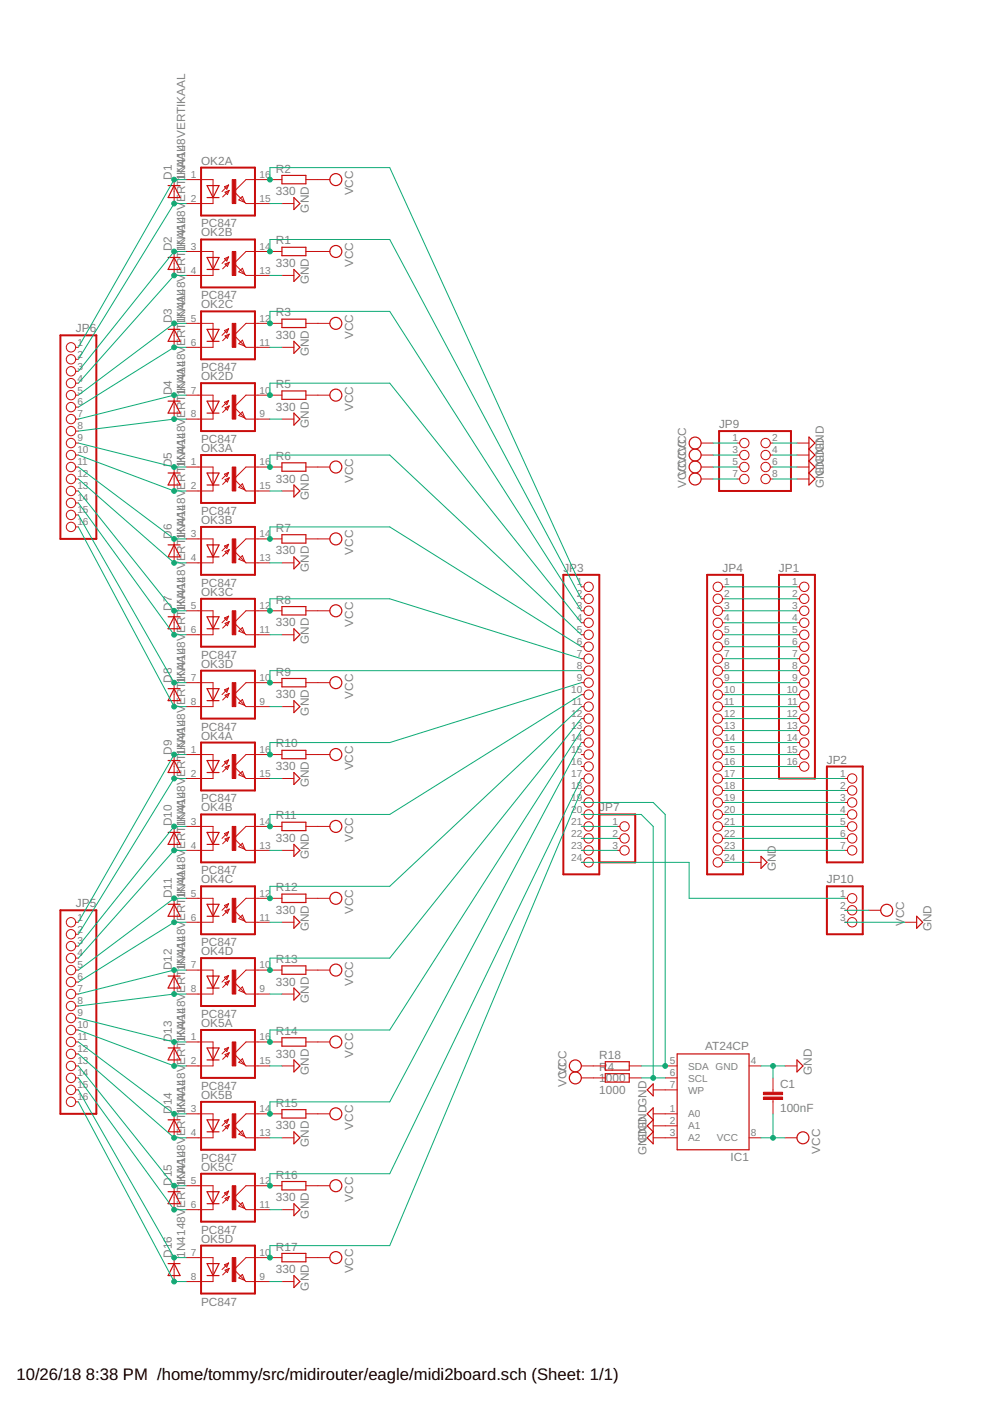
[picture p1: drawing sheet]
<svg xmlns="http://www.w3.org/2000/svg" width="210mm" height="297mm" viewBox="0 0 210 297" stroke-linecap="round" stroke-linejoin="round" font-family="sans-serif">
<g fill="none" stroke="#c90d0c" stroke-width=".21">
<path d="M36.9 38.1v5.1M39.5 38.1h5.7v1.2M47.6 39.6l.9-.4-.4 .9zM48.5 39.2l-1.4 1.4M59.8 38.1h-7.6l-2.6 2.5 2.6 2.6h5M64.9 38.1h5M36.9 53.3v5.1M39.5 53.3h5.7v1.3M45.2 41.9v1.3h-5.7M45.2 57.1v1.3h-5.7M47.6 54.8l.9-.3-.4 .9zM47.7 40.7l.9-.3-.4 .9z"/>
<path d="M47.7 56l.9-.4-.4 .9zM48.5 54.5l-1.4 1.4M48.6 40.4l-1.4 1.4M48.6 55.6l-1.4 1.4M51.4 41.6l.5 1.3-1.3-.5zM51.4 56.9l.5 1.2-1.3-.5zM59.8 43.2h2.5M59.8 53.3h-7.6l-2.6 2.6 2.6 2.5h5M59.8 58.4h2.5M64.9 53.3h5M16 73.6h.6M16 76.2h.6"/>
<path d="M16 78.7h.6M36.9 68.6v5M39.5 68.6h5.7v1.2M45.2 72.4v1.2h-5.7M47.6 70.1l.9-.4-.4 .9zM47.7 71.2l.9-.4-.4 .9zM48.5 69.7l-1.4 1.4M48.6 70.8l-1.4 1.4M51.4 72.1l.5 1.3-1.3-.5zM59.8 68.6h-7.6l-2.6 2.5 2.6 2.5h5M59.8 73.6h2.5M64.9 68.6h5"/>
<path d="M16 83.8h.6M16 88.9h.6M16 99h.6M16 81.2h.6M16 86.3h.6M16 91.4h.6M16 93.9h.6M16 96.5h.6M36.9 83.8v5.1M36.9 99v5.1M39.5 83.8h5.7v1.2M39.5 99h5.7v1.3"/>
<path d="M45.2 87.6v1.3h-5.7M47.6 85.3l.9-.4-.4 .9zM47.7 86.4l.9-.3-.4 .9zM48.5 84.9l-1.4 1.4M48.6 86.1l-1.4 1.4M51.4 87.3l.5 1.3-1.3-.5zM59.8 83.8h-7.6l-2.6 2.5 2.6 2.6h5M59.8 88.9h2.5M59.8 99h-7.6l-2.6 2.6 2.6 2.5h5M64.9 83.8h5M64.9 99h5M148.7 99h2.5"/>
<path d="M148.7 93.9h2.5M148.7 96.5h2.5M156.3 99h.5M156.3 93.9h.5M156.3 96.5h.5M163.3 99h.6M163.3 93.9h.6M163.3 96.5h.6M169 99h2.5M169 93.9h2.5M169 96.5h2.5M16 104.1h.6"/>
<path d="M16 101.6h.6M16 106.6h.6M16 109.2h.6M16 111.7h.6M36.9 114.3v5M39.5 114.3h5.7v1.2M45.2 102.8v1.3h-5.7M45.2 118.1v1.2h-5.7M47.6 100.5l.9-.3-.4 .8zM47.6 115.8l.9-.4-.4 .9zM47.7 101.7l.9-.4-.4 .9zM47.7 116.9l.9-.4-.4 .9z"/>
<path d="M48.5 100.2l-1.4 1.4M48.5 115.4l-1.4 1.4M48.6 101.3l-1.4 1.4M48.6 116.5l-1.4 1.4M51.4 102.6l.5 1.2-1.3-.5zM51.4 117.8l.5 1.3-1.3-.5zM59.8 104.1h2.5M59.8 114.3h-7.6l-2.6 2.5 2.6 2.5h5M59.8 119.3h2.5M64.9 114.3h5M148.7 101.6h2.5M156.3 101.6h.5"/>
<path d="M163.3 101.6h.6M169 101.6h2.5M36.9 129.5v5.1M39.5 129.5h5.7v1.3M45.2 133.3v1.3h-5.7M47.6 131l.9-.4-.4 .9zM47.7 132.2l.9-.4-.4 .9zM48.5 130.6l-1.4 1.4M48.6 131.8l-1.4 1.4M51.4 133.1l.5 1.2-1.3-.5zM59.8 129.5h-7.6l-2.6 2.5 2.6 2.6h5M59.8 134.6h2.5"/>
<path d="M64.9 129.5h5M123.3 129.5h.5M123.3 134.6h.5M123.3 124.4h.5M123.3 127h.5M123.3 132h.5M123.3 137.1h.5M123.3 139.7h.5M153.2 129.5h.5M153.2 134.6h.5M153.2 124.4h.5M153.2 127h.5"/>
<path d="M153.2 132h.5M153.2 137.1h.5M153.2 139.7h.5M169 129.5h.5M169 134.6h.5M169 124.4h.5M169 127h.5M169 132h.5M169 137.1h.5M169 139.7h.5M36.9 144.7v5.1M36.9 160v5.1"/>
<path d="M39.5 144.7h5.7v1.3M39.5 160h5.7v1.2M45.2 148.5v1.3h-5.7M47.6 146.3l.9-.4-.4 .9zM47.7 147.4l.9-.4-.4 .9zM48.5 145.9l-1.4 1.4M48.6 147l-1.4 1.4M51.4 148.3l.5 1.3-1.3-.5zM59.8 144.7h-7.6l-2.6 2.6 2.6 2.5h5M59.8 149.8h2.5M59.8 160h-7.6l-2.6 2.5 2.6 2.6h5M64.9 144.7h5"/>
<path d="M64.9 160h5M123.3 144.7h.5M123.3 149.8h.5M123.3 160h.5M123.3 142.2h.5M123.3 147.3h.5M123.3 152.4h.5M123.3 154.9h.5M123.3 157.4h.5M153.2 144.7h.5M153.2 149.8h.5M153.2 160h.5"/>
<path d="M153.2 142.2h.5M153.2 147.3h.5M153.2 152.4h.5M153.2 154.9h.5M153.2 157.4h.5M169 144.7h.5M169 149.8h.5M169 160h.5M169 142.2h.5M169 147.3h.5M169 152.4h.5M169 154.9h.5"/>
<path d="M169 157.4h.5M36.9 175.2v5.1M39.5 175.2h5.7v1.3M45.2 163.8v1.3h-5.7M45.2 179v1.3h-5.7M47.6 161.5l.9-.4-.4 .9zM47.6 176.7l.9-.3-.4 .8zM47.7 162.6l.9-.3-.4 .9zM47.7 177.9l.9-.4-.4 .9zM48.5 161.1l-1.4 1.4M48.5 176.4l-1.4 1.4M48.6 162.3l-1.4 1.4"/>
<path d="M48.6 177.5l-1.4 1.4M51.4 163.5l.5 1.3-1.3-.5zM51.4 178.8l.5 1.2-1.3-.5zM59.8 165.1h2.5M59.8 175.2h-7.6l-2.6 2.6 2.6 2.5h5M64.9 175.2h5M123.3 165.1h.5M123.3 175.2h.5M123.3 162.5h.5M123.3 167.6h.5M123.3 170.1h.5M123.3 172.7h.5"/>
<path d="M123.3 177.8h.5M130.9 175.2h.5M130.9 177.8h.5M153.2 165.1h.5M153.2 175.2h.5M153.2 162.5h.5M153.2 167.6h.5M153.2 170.1h.5M153.2 172.7h.5M153.2 177.8h.5M169 162.5h.5M179.1 165.1h.6"/>
<path d="M179.1 175.2h.6M179.1 167.6h.6M179.1 170.1h.6M179.1 172.7h.6M179.1 177.8h.6M16 195.5h.6M16 198.1h.6M36.9 190.5v5M39.5 190.5h5.7v1.2M45.2 194.3v1.2h-5.7M47.6 192l.9-.4-.4 .9zM47.7 193.1l.9-.4-.4 .9z"/>
<path d="M48.5 191.6l-1.4 1.4M48.6 192.7l-1.4 1.4M51.4 194l.5 1.3-1.3-.5zM59.8 180.3h2.5M59.8 190.5h-7.6l-2.6 2.5 2.6 2.5h5M59.8 195.5h2.5M64.9 190.5h5M123.3 180.3h.5M123.3 182.8h.5M130.9 180.3h.5M153.2 180.3h.5M153.2 182.8h.5"/>
<path d="M158.8 182.8h2.6M179.1 180.3h.6M179.1 190.5h.6M179.1 195.5h.6M179.1 193h.6M184.2 193h2.5M191.8 195.5h2.6M16 205.7h.6M16 210.8h.6M16 200.6h.6M16 203.1h.6M16 208.2h.6"/>
<path d="M16 213.3h.6M16 215.8h.6M16 218.4h.6M36.9 205.7v5.1M39.5 205.7h5.7v1.2M45.2 209.5v1.3h-5.7M47.6 207.2l.9-.4-.4 .9zM47.7 208.3l.9-.3-.4 .9zM48.5 206.8l-1.4 1.4M48.6 208l-1.4 1.4M50.6 210l.8-.8 .5 1.3zM59.8 205.7h-7.6l-2.6 2.5 2.6 2.6h5"/>
<path d="M59.8 210.8h2.5M64.9 205.7h5M16 220.9h.6M16 226h.6M16 223.5h.6M16 228.5h.6M16 231.1h.6M16 233.6h.6M36.9 220.9v5.1M36.9 236.2v5M39.5 220.9h5.7v1.3M39.5 236.2h5.7v1.2"/>
<path d="M45.2 224.7v1.3h-5.7M45.2 240v1.2h-5.7M47.6 222.4l.9-.3-.4 .8zM47.6 237.7l.9-.4-.4 .9zM47.7 223.6l.9-.4-.4 .9zM47.7 238.8l.9-.4-.4 .9zM48.5 222.1l-1.4 1.4M48.5 237.3l-1.4 1.4M48.6 223.2l-1.4 1.4M48.6 238.4l-1.4 1.4M50.6 225.2l.8-.7 .5 1.2zM59.8 220.9h-7.6l-2.6 2.6 2.6 2.5h5"/>
<path d="M59.8 226h2.5M59.8 236.2h-7.6l-2.6 2.5 2.6 2.5h5M64.9 220.9h5M64.9 236.2h5M123.3 226h5M123.3 228.5h5M133.4 226h2.6M133.4 228.5h2.6M138.5 236.2h5.1M138.5 231.1h5.1M138.5 238.7h5.1M141 226h2.6"/>
<path d="M141 228.5h2.6M158.8 226h2.6M163.9 228.5v3.1M163.9 233.1v3.1M166.4 226h2.6M36.9 251.4v5.1M39.5 251.4h5.7v1.3M45.2 255.2v1.3h-5.7M47.6 252.9l.9-.4-.4 .9zM47.7 254.1l.9-.4-.4 .9zM48.5 252.5l-1.4 1.4M48.6 253.7l-1.4 1.4"/>
<path d="M50.6 240.5l.8-.8 .5 1.3zM50.6 255.7l.8-.7 .5 1.2zM59.8 241.2h2.5M59.8 251.4h-7.6l-2.6 2.5 2.6 2.6h5M59.8 256.5h2.5M64.9 251.4h5M138.5 241.2h5.1M158.8 241.2h2.6M166.4 241.2h2.6M36.9 266.6v5.1M39.5 266.6h5.7v1.3M45.2 270.4v1.3h-5.7"/>
<path d="M47.6 268.2l.9-.4-.4 .9zM47.7 269.3l.9-.4-.4 .9zM48.5 267.8l-1.4 1.4M48.6 268.9l-1.4 1.4M50.6 271l.8-.8 .5 1.3zM59.8 266.6h-7.6l-2.6 2.6 2.6 2.5h5M59.8 271.7h2.5M64.9 266.6h5"/>
<circle cx="15" cy="76.2" r=".99"/>
<circle cx="15" cy="78.7" r=".99"/>
<circle cx="15" cy="73.6" r=".99"/>
<circle cx="15" cy="91.4" r=".99"/>
<circle cx="15" cy="96.5" r=".99"/>
<circle cx="15" cy="88.9" r=".99"/>
<circle cx="15" cy="93.9" r=".99"/>
<circle cx="15" cy="99" r=".99"/>
<circle cx="15" cy="86.3" r=".99"/>
<circle cx="15" cy="81.2" r=".99"/>
<circle cx="15" cy="83.8" r=".99"/>
<circle cx="157.8" cy="96.5" r=".99"/>
<circle cx="157.8" cy="93.9" r=".99"/>
<circle cx="157.8" cy="99" r=".99"/>
<circle cx="162.3" cy="96.5" r=".99"/>
<circle cx="162.3" cy="93.9" r=".99"/>
<circle cx="162.3" cy="99" r=".99"/>
<circle cx="15" cy="106.6" r=".99"/>
<circle cx="15" cy="104.1" r=".99"/>
<circle cx="15" cy="109.2" r=".99"/>
<circle cx="15" cy="111.7" r=".99"/>
<circle cx="15" cy="101.6" r=".99"/>
<circle cx="157.8" cy="101.6" r=".99"/>
<circle cx="162.3" cy="101.6" r=".99"/>
<circle cx="124.8" cy="139.7" r=".99"/>
<circle cx="124.8" cy="124.4" r=".99"/>
<circle cx="124.8" cy="137.1" r=".99"/>
<circle cx="124.8" cy="127" r=".99"/>
<circle cx="124.8" cy="129.5" r=".99"/>
<circle cx="124.8" cy="134.6" r=".99"/>
<circle cx="124.8" cy="132" r=".99"/>
<circle cx="152.2" cy="137.1" r=".99"/>
<circle cx="152.2" cy="129.5" r=".99"/>
<circle cx="152.2" cy="139.7" r=".99"/>
<circle cx="152.2" cy="124.4" r=".99"/>
<circle cx="152.2" cy="134.6" r=".99"/>
<circle cx="152.2" cy="127" r=".99"/>
<circle cx="152.2" cy="132" r=".99"/>
<circle cx="170.5" cy="127" r=".99"/>
<circle cx="170.5" cy="137.1" r=".99"/>
<circle cx="170.5" cy="139.7" r=".99"/>
<circle cx="170.5" cy="129.5" r=".99"/>
<circle cx="170.5" cy="132" r=".99"/>
<circle cx="170.5" cy="134.6" r=".99"/>
<circle cx="170.5" cy="124.4" r=".99"/>
<circle cx="124.8" cy="149.8" r=".99"/>
<circle cx="124.8" cy="147.3" r=".99"/>
<circle cx="124.8" cy="152.4" r=".99"/>
<circle cx="124.8" cy="154.9" r=".99"/>
<circle cx="124.8" cy="157.4" r=".99"/>
<circle cx="124.8" cy="160" r=".99"/>
<circle cx="124.8" cy="142.2" r=".99"/>
<circle cx="124.8" cy="144.7" r=".99"/>
<circle cx="152.2" cy="160" r=".99"/>
<circle cx="152.2" cy="142.2" r=".99"/>
<circle cx="152.2" cy="144.7" r=".99"/>
<circle cx="152.2" cy="147.3" r=".99"/>
<circle cx="152.2" cy="154.9" r=".99"/>
<circle cx="152.2" cy="149.8" r=".99"/>
<circle cx="152.2" cy="152.4" r=".99"/>
<circle cx="152.2" cy="157.4" r=".99"/>
<circle cx="170.5" cy="144.7" r=".99"/>
<circle cx="170.5" cy="157.4" r=".99"/>
<circle cx="170.5" cy="149.8" r=".99"/>
<circle cx="170.5" cy="142.2" r=".99"/>
<circle cx="170.5" cy="152.4" r=".99"/>
<circle cx="170.5" cy="147.3" r=".99"/>
<circle cx="170.5" cy="160" r=".99"/>
<circle cx="170.5" cy="154.9" r=".99"/>
<circle cx="124.8" cy="165.1" r=".99"/>
<circle cx="124.8" cy="172.7" r=".99"/>
<circle cx="124.8" cy="162.5" r=".99"/>
<circle cx="124.8" cy="167.6" r=".99"/>
<circle cx="124.8" cy="170.1" r=".99"/>
<circle cx="124.8" cy="175.2" r=".99"/>
<circle cx="124.8" cy="177.8" r=".99"/>
<circle cx="132.4" cy="175.2" r=".99"/>
<circle cx="132.4" cy="177.8" r=".99"/>
<circle cx="152.2" cy="172.7" r=".99"/>
<circle cx="152.2" cy="162.5" r=".99"/>
<circle cx="152.2" cy="170.1" r=".99"/>
<circle cx="152.2" cy="165.1" r=".99"/>
<circle cx="152.2" cy="167.6" r=".99"/>
<circle cx="152.2" cy="177.8" r=".99"/>
<circle cx="152.2" cy="175.2" r=".99"/>
<circle cx="170.5" cy="162.5" r=".99"/>
<circle cx="180.7" cy="170.1" r=".99"/>
<circle cx="180.7" cy="167.6" r=".99"/>
<circle cx="180.7" cy="172.7" r=".99"/>
<circle cx="180.7" cy="165.1" r=".99"/>
<circle cx="180.7" cy="175.2" r=".99"/>
<circle cx="180.7" cy="177.8" r=".99"/>
<circle cx="15" cy="195.5" r=".99"/>
<circle cx="15" cy="198.1" r=".99"/>
<circle cx="124.8" cy="182.8" r=".99"/>
<circle cx="124.8" cy="180.3" r=".99"/>
<circle cx="132.4" cy="180.3" r=".99"/>
<circle cx="152.2" cy="180.3" r=".99"/>
<circle cx="152.2" cy="182.8" r=".99"/>
<circle cx="180.7" cy="180.3" r=".99"/>
<circle cx="180.7" cy="190.5" r=".99"/>
<circle cx="180.7" cy="193" r=".99"/>
<circle cx="180.7" cy="195.5" r=".99"/>
<circle cx="15" cy="218.4" r=".99"/>
<circle cx="15" cy="203.1" r=".99"/>
<circle cx="15" cy="205.7" r=".99"/>
<circle cx="15" cy="215.8" r=".99"/>
<circle cx="15" cy="200.6" r=".99"/>
<circle cx="15" cy="208.2" r=".99"/>
<circle cx="15" cy="210.8" r=".99"/>
<circle cx="15" cy="213.3" r=".99"/>
<circle cx="15" cy="220.9" r=".99"/>
<circle cx="15" cy="228.5" r=".99"/>
<circle cx="15" cy="233.6" r=".99"/>
<circle cx="15" cy="223.5" r=".99"/>
<circle cx="15" cy="226" r=".99"/>
<circle cx="15" cy="231.1" r=".99"/>
</g>
<g fill="none" stroke="#c90d0c" stroke-width=".25">
<path d="M35.6 39.3h2.6M36.9 39.3l1.3 2.6h-2.6zM43.9 39.3h2.5l-1.2 2.6zM45.2 39.3v2.6M59.8 37.2h5.1v1.8h-5.1zM35.6 54.6h2.6M36.9 54.6l1.3 2.5h-2.6zM43.9 41.9h2.5M43.9 54.6h2.5l-1.2 2.5zM43.9 57.1h2.5M45.2 54.6v2.5M59.8 52.4h5.1v1.8h-5.1z"/>
<path d="M62.3 41.9l1.3 1.3-1.3 1.2zM62.3 57.1l1.3 1.3-1.3 1.3zM35.6 69.8h2.6M36.9 69.8l1.3 2.6h-2.6zM43.9 69.8h2.5l-1.2 2.6zM43.9 72.4h2.5M45.2 69.8v2.6M59.8 67.7h5.1v1.7h-5.1zM62.3 72.4l1.3 1.2-1.3 1.3zM35.6 85h2.6M36.9 85l1.3 2.6h-2.6zM43.9 85h2.5l-1.2 2.6z"/>
<path d="M43.9 87.6h2.5M45.2 85v2.6M59.8 82.9h5.1v1.8h-5.1zM59.8 98.1h5.1v1.8h-5.1zM62.3 87.6l1.3 1.3-1.3 1.2zM171.5 92.7l1.3 1.2-1.3 1.3 1.3 1.3-1.3 1.2 1.3 1.3-1.3 1.3 1.3 1.3-1.3 1.2zM35.6 100.3h2.6M35.6 115.5h2.6M36.9 100.3l1.3 2.5h-2.6zM36.9 115.5l1.3 2.6h-2.6zM43.9 100.3h2.5l-1.2 2.5zM43.9 102.8h2.5"/>
<path d="M43.9 115.5h2.5l-1.2 2.6zM43.9 118.1h2.5M45.2 100.3v2.5M45.2 115.5v2.6M59.8 113.4h5.1v1.7h-5.1zM62.3 102.8l1.3 1.3-1.3 1.3zM62.3 118.1l1.3 1.2-1.3 1.3zM35.6 130.8h2.6M36.9 130.8l1.3 2.5h-2.6zM43.9 130.8h2.5l-1.2 2.5zM43.9 133.3h2.5M45.2 130.8v2.5"/>
<path d="M59.8 128.6h5.1v1.8h-5.1zM62.3 133.3l1.3 1.3-1.3 1.2zM35.6 146h2.6M36.9 146l1.3 2.5h-2.6zM43.9 146h2.5l-1.2 2.5zM43.9 148.5h2.5M45.2 146v2.5M59.8 143.8h5.1v1.8h-5.1zM59.8 159.1h5.1v1.8h-5.1zM62.3 148.5l1.3 1.3-1.3 1.3zM35.6 161.2h2.6M35.6 176.5h2.6"/>
<path d="M36.9 161.2l1.3 2.6h-2.6zM36.9 176.5l1.3 2.5h-2.6zM43.9 161.2h2.5l-1.2 2.6zM43.9 163.8h2.5M43.9 176.5h2.5l-1.2 2.5zM43.9 179h2.5M45.2 161.2v2.6M45.2 176.5v2.5M59.8 174.3h5.1v1.8h-5.1zM62.3 163.8l1.3 1.3-1.3 1.2zM62.3 179l1.3 1.3-1.3 1.3zM35.6 191.7h2.6"/>
<path d="M36.9 191.7l1.3 2.6h-2.6zM43.9 191.7h2.5l-1.2 2.6zM43.9 194.3h2.5M45.2 191.7v2.6M59.8 189.6h5.1v1.7h-5.1zM62.3 194.3l1.3 1.2-1.3 1.3zM161.4 181.6l1.2 1.2-1.2 1.3zM194.4 194.3l1.2 1.2-1.2 1.3zM35.6 206.9h2.6M36.9 206.9l1.3 2.6h-2.6zM43.9 206.9h2.5l-1.2 2.6zM43.9 209.5h2.5"/>
<path d="M45.2 206.9v2.6M59.8 204.8h5.1v1.8h-5.1zM62.3 209.5l1.3 1.3-1.3 1.2zM35.6 222.2h2.6M35.6 237.4h2.6M36.9 222.2l1.3 2.5h-2.6zM36.9 237.4l1.3 2.6h-2.6zM43.9 222.2h2.5l-1.2 2.5zM43.9 224.7h2.5M43.9 237.4h2.5l-1.2 2.6zM43.9 240h2.5M45.2 222.2v2.5"/>
<path d="M45.2 237.4v2.6M59.8 220h5.1v1.8h-5.1zM59.8 235.3h5.1v1.7h-5.1zM62.3 224.7l1.3 1.3-1.3 1.3zM62.3 240l1.3 1.2-1.3 1.3zM128.3 227.6h5.1v1.8h-5.1zM128.3 225.1h5.1v1.8h-5.1zM138.5 229.8v2.5l-1.3-1.2zM138.5 234.9v7.6l-1.3-1.3 1.3-1.2-1.3-1.3 1.3-1.3-1.3-1.2zM143.6 223.5h15.2v20.3h-15.2zM169 224.7l1.2 1.3-1.2 1.3zM35.6 252.7h2.6"/>
<path d="M36.9 252.7l1.3 2.5h-2.6zM43.9 252.7h2.5l-1.2 2.5zM43.9 255.2h2.5M45.2 252.7v2.5M59.8 250.5h5.1v1.8h-5.1zM62.3 255.2l1.3 1.3-1.3 1.2zM35.6 267.9h2.6M36.9 267.9l1.3 2.5h-2.6zM43.9 267.9h2.5l-1.2 2.5zM43.9 270.4h2.5M45.2 267.9v2.5M59.8 265.7h5.1v1.8h-5.1z"/>
<path d="M62.3 270.4l1.3 1.3-1.3 1.3z"/>
<circle cx="71.2" cy="38.1" r="1.27"/>
<circle cx="71.2" cy="53.3" r="1.27"/>
<circle cx="71.2" cy="68.6" r="1.27"/>
<circle cx="71.2" cy="99" r="1.27"/>
<circle cx="71.2" cy="83.8" r="1.27"/>
<circle cx="147.4" cy="99" r="1.27"/>
<circle cx="147.4" cy="93.9" r="1.27"/>
<circle cx="147.4" cy="96.5" r="1.27"/>
<circle cx="71.2" cy="114.3" r="1.27"/>
<circle cx="147.4" cy="101.6" r="1.27"/>
<circle cx="71.2" cy="129.5" r="1.27"/>
<circle cx="71.2" cy="144.7" r="1.27"/>
<circle cx="71.2" cy="160" r="1.27"/>
<circle cx="71.2" cy="175.2" r="1.27"/>
<circle cx="71.2" cy="190.5" r="1.27"/>
<circle cx="188" cy="193" r="1.27"/>
<circle cx="71.2" cy="205.7" r="1.27"/>
<circle cx="71.2" cy="220.9" r="1.27"/>
<circle cx="71.2" cy="236.2" r="1.27"/>
<circle cx="122" cy="226" r="1.27"/>
<circle cx="122" cy="228.5" r="1.27"/>
<circle cx="71.2" cy="251.4" r="1.27"/>
<circle cx="170.2" cy="241.2" r="1.27"/>
<circle cx="71.2" cy="266.6" r="1.27"/>
</g>
<g fill="none" stroke="#c90d0c" stroke-width=".42">
<path d="M42.6 35.5h11.5v10.2h-11.5zM42.6 50.8h11.5v10.1h-11.5zM12.8 71.1h7.6v43.2h-7.6zM42.6 66h11.5v10.2h-11.5zM42.6 81.2h11.5v10.2h-11.5zM42.6 96.5h11.5v10.1h-11.5zM152.5 91.4h15.2v12.7h-15.2zM42.6 111.7h11.5v10.2h-11.5zM42.6 127h11.5v10.1h-11.5zM119.4 121.9h7.7v63.5h-7.7zM149.9 121.9h7.6v63.5h-7.6zM165.2 121.9h7.6v43.2h-7.6z"/>
<path d="M42.6 142.2h11.5v10.2h-11.5zM42.6 157.4h11.5v10.2h-11.5zM42.6 172.7h11.5v10.1h-11.5zM127.1 172.7h7.6v10.1h-7.6M175.3 162.5h7.6v20.3h-7.6zM12.8 193h7.6v43.2h-7.6zM42.6 187.9h11.5v10.2h-11.5zM175.3 187.9h7.6v10.2h-7.6zM42.6 203.1h11.5v10.2h-11.5zM42.6 218.4h11.5v10.1h-11.5zM42.6 233.6h11.5v10.2h-11.5zM42.6 248.9h11.5v10.1h-11.5z"/>
<path d="M42.6 264.1h11.5v10.2h-11.5z"/>
</g>
<g fill="#c90d0c" stroke="#c90d0c" stroke-width=".21">
<path d="M49.2 38.1h.8v5.1h-.8z"/>
<path d="M49.2 53.3h.8v5.1h-.8z"/>
<path d="M49.2 68.6h.8v5h-.8z"/>
<path d="M49.2 83.8h.8v5.1h-.8z"/>
<path d="M49.2 99h.8v5.1h-.8z"/>
<path d="M49.2 114.3h.8v5h-.8z"/>
<path d="M49.2 129.5h.8v5.1h-.8z"/>
<path d="M49.2 144.7h.8v5.1h-.8z"/>
<path d="M49.2 160h.8v5.1h-.8z"/>
<path d="M49.2 175.2h.8v5.1h-.8z"/>
<path d="M49.2 190.5h.8v5h-.8z"/>
<path d="M49.2 205.7h.8v5.1h-.8z"/>
<path d="M49.2 220.9h.8v5.1h-.8z"/>
<path d="M49.2 236.2h.8v5h-.8z"/>
<path d="M49.2 251.4h.8v5.1h-.8z"/>
<path d="M49.2 266.6h.8v5.1h-.8z"/>
<path d="M161.9 231.6h4v.5h-4z"/>
<path d="M161.9 232.6h4v.5h-4z"/>
</g>
<g fill="none" stroke="#0dab76" stroke-width=".21">
<path d="M39.5 38.1h-2.6l-20.3 35.5M57.2 38.1v-2.6h25.4l40.7 88.9M39.5 58.4h-2.6l-20.3 22.8M39.5 43.2h-2.6l-20.3 33M39.5 53.3h-2.6l-20.3 25.4M57.2 58.4h2.6M57.2 43.2h2.6M57.2 53.3v-2.5h25.4l40.7 76.2M39.5 73.6h-2.6l-20.3 12.7M39.5 68.6h-2.6l-20.3 15.2M57.2 73.6h2.6M57.2 68.6v-2.6h25.4l40.7 63.5"/>
<path d="M16.6 93.9l20.3 5.1h2.6M16.6 96.5l20.3 7.6h2.6M16.6 99l20.3 15.3h2.6M39.5 88.9h-2.6l-20.3 2.5M39.5 83.8h-2.6l-20.3 5.1M57.2 99v-2.5h25.4l40.7 38.1M57.2 88.9h2.6M57.2 83.8v-2.6h25.4l40.7 50.8M151.2 93.9h5.1M151.2 96.5h5.1M151.2 99h5.1M163.9 93.9h5.1"/>
<path d="M163.9 96.5h5.1M163.9 99h5.1M16.6 111.7l20.3 38.1h2.6M16.6 106.6l20.3 28h2.6M16.6 101.6l20.3 17.7h2.6M16.6 104.1l20.3 25.4h2.6M16.6 109.2l20.3 35.5h2.6M57.2 119.3h2.6M57.2 104.1h2.6M57.2 114.3v-2.6h25.4l40.7 25.4M151.2 101.6h5.1M163.9 101.6h5.1"/>
<path d="M57.2 134.6h2.6M57.2 129.5v-2.5h25.4l40.7 12.7M153.7 134.6h15.3M153.7 129.5h15.3M153.7 127h15.3M153.7 124.4h15.3M153.7 132h15.3M153.7 137.1h15.3M153.7 139.7h15.3M39.5 160h-2.6l-20.3 35.5M57.2 149.8h2.6M123.3 142.2h-66.1v2.5"/>
<path d="M123.3 144.7l-40.7 12.7h-25.4v2.6M123.3 147.3l-40.7 25.4h-25.4v2.5M123.3 149.8l-40.7 38.1h-25.4v2.6M123.3 152.4l-40.7 50.7h-25.4v2.6M123.3 154.9l-40.7 63.5h-25.4v2.5M123.3 157.4l-40.7 76.2h-25.4v2.6M153.7 149.8h15.3M153.7 144.7h15.3M153.7 160h15.3M153.7 142.2h15.3M153.7 157.4h15.3M153.7 147.3h15.3"/>
<path d="M153.7 152.4h15.3M153.7 154.9h15.3M39.5 165.1h-2.6l-20.3 33M39.5 175.2h-2.6l-20.3 25.4M57.2 165.1h2.6M123.3 170.1h15.2l2.5 2.6v53.3h-5M123.3 175.2h7.6M123.3 165.1l-40.7 83.8h-25.4v2.5M123.3 167.6l-40.7 96.5h-25.4v2.5M123.3 172.7h12.7l2.5 2.5v53.3M123.3 177.8h7.6M153.7 165.1h25.4"/>
<path d="M153.7 175.2h25.4M153.7 172.7h25.4M153.7 162.5h15.3M153.7 167.6h25.4M153.7 170.1h25.4M153.7 177.8h25.4M39.5 195.5h-2.6l-20.3 12.7M39.5 180.3h-2.6l-20.3 22.8M39.5 190.5h-2.6l-20.3 15.2M57.2 195.5h2.6M57.2 180.3h2.6M123.3 180.3h7.6"/>
<path d="M123.3 182.8h22.8v7.7h33M153.7 180.3h25.4M153.7 182.8h5.1M179.1 193h5.1M179.1 195.5h12.7M16.6 218.4l20.3 7.6h2.6M16.6 215.8l20.3 5.1h2.6M39.5 210.8h-2.6l-20.3 2.5M39.5 205.7h-2.6l-20.3 5.1M57.2 210.8h2.6M16.6 223.5l20.3 17.7h2.6M16.6 233.6l20.3 38.1h2.6"/>
<path d="M16.6 228.5l20.3 28h2.6M16.6 220.9l20.3 15.3h2.6M16.6 226l20.3 25.4h2.6M16.6 231.1l20.3 35.5h2.6M57.2 226h2.6M136 228.5h5M161.4 226h5M163.9 226v2.5M163.9 236.2v5M57.2 241.2h2.6M57.2 256.5h2.6M161.4 241.2h5"/>
<path d="M57.2 271.7h2.6"/>
</g>
<g fill="#0dab76" stroke="#0dab76" stroke-width=".21">
<circle cx="163.9" cy="241.2" r=".51"/>
<circle cx="163.9" cy="226" r=".51"/>
<circle cx="36.9" cy="38.1" r=".51"/>
<circle cx="36.9" cy="43.2" r=".51"/>
<circle cx="36.9" cy="53.3" r=".51"/>
<circle cx="36.9" cy="58.4" r=".51"/>
<circle cx="36.9" cy="68.6" r=".51"/>
<circle cx="36.9" cy="73.6" r=".51"/>
<circle cx="36.9" cy="83.8" r=".51"/>
<circle cx="36.9" cy="88.9" r=".51"/>
<circle cx="36.9" cy="99" r=".51"/>
<circle cx="36.9" cy="104.1" r=".51"/>
<circle cx="36.9" cy="114.3" r=".51"/>
<circle cx="36.9" cy="119.3" r=".51"/>
<circle cx="36.9" cy="129.5" r=".51"/>
<circle cx="36.9" cy="134.6" r=".51"/>
<circle cx="36.9" cy="144.7" r=".51"/>
<circle cx="36.9" cy="149.8" r=".51"/>
<circle cx="36.9" cy="160" r=".51"/>
<circle cx="36.9" cy="165.1" r=".51"/>
<circle cx="36.9" cy="175.2" r=".51"/>
<circle cx="36.9" cy="180.3" r=".51"/>
<circle cx="36.9" cy="190.5" r=".51"/>
<circle cx="36.9" cy="195.5" r=".51"/>
<circle cx="36.9" cy="205.7" r=".51"/>
<circle cx="36.9" cy="210.8" r=".51"/>
<circle cx="36.9" cy="220.9" r=".51"/>
<circle cx="36.9" cy="226" r=".51"/>
<circle cx="36.9" cy="236.2" r=".51"/>
<circle cx="36.9" cy="241.2" r=".51"/>
<circle cx="36.9" cy="251.4" r=".51"/>
<circle cx="36.9" cy="256.5" r=".51"/>
<circle cx="36.9" cy="266.6" r=".51"/>
<circle cx="36.9" cy="271.7" r=".51"/>
<circle cx="57.2" cy="38.1" r=".51"/>
<circle cx="57.2" cy="68.6" r=".51"/>
<circle cx="57.2" cy="83.8" r=".51"/>
<circle cx="57.2" cy="99" r=".51"/>
<circle cx="57.2" cy="114.3" r=".51"/>
<circle cx="57.2" cy="129.5" r=".51"/>
<circle cx="57.2" cy="144.7" r=".51"/>
<circle cx="57.2" cy="160" r=".51"/>
<circle cx="57.2" cy="175.2" r=".51"/>
<circle cx="57.2" cy="190.5" r=".51"/>
<circle cx="57.2" cy="205.7" r=".51"/>
<circle cx="57.2" cy="220.9" r=".51"/>
<circle cx="57.2" cy="236.2" r=".51"/>
<circle cx="57.2" cy="251.4" r=".51"/>
<circle cx="57.2" cy="266.6" r=".51"/>
<circle cx="57.2" cy="53.3" r=".51"/>
<circle cx="141" cy="226" r=".51"/>
<circle cx="138.5" cy="228.5" r=".51"/>
</g>
<g font-size="3.5">
<text x="3.5" y="292.5">10/26/18</text>
<text x="18.2" y="292.5">8:38 PM /home/tommy/src/midirouter/eagle/midi2board.sch (Sheet: 1/1)</text>
</g>
<g font-size="2.5" fill="#808080">
<text x="42.6" y="34.9">OK2A</text>
<text x="36.4" y="38.1" transform="rotate(-90 36.4 38.1)">D1</text>
<text x="39.2" y="38.1" transform="rotate(-90 39.2 38.1)">1N4148VERTIKAAL</text>
<text x="39.2" y="37.9" transform="rotate(-90 39.2 37.9)">IKAAL</text>
<text x="58.5" y="41.4">330</text>
<text x="58.5" y="36.6">R2</text>
<text x="74.9" y="41.4" transform="rotate(-90 74.9 41.4)">VCC</text>
<text x="39.2" y="42.9" transform="rotate(-90 39.2 42.9)">ERT</text>
<text x="65.5" y="45.1" transform="rotate(-90 65.5 45.1)">GND</text>
<text x="36.4" y="53.3" transform="rotate(-90 36.4 53.3)">D2</text>
<text x="39.2" y="53.3" transform="rotate(-90 39.2 53.3)">1N4148V</text>
<text x="39.2" y="53.1" transform="rotate(-90 39.2 53.1)">IKAAL</text>
<text x="42.6" y="48.2">PC847</text>
<text x="42.6" y="50.1">OK2B</text>
<text x="58.5" y="51.8">R1</text>
<text x="39.2" y="58.1" transform="rotate(-90 39.2 58.1)">ERT</text>
<text x="58.5" y="56.6">330</text>
<text x="74.9" y="56.7" transform="rotate(-90 74.9 56.7)">VCC</text>
<text x="42.6" y="63.5">PC847</text>
<text x="42.6" y="65.4">OK2C</text>
<text x="65.5" y="60.3" transform="rotate(-90 65.5 60.3)">GND</text>
<text x="16.1" y="70.5">JP6</text>
<text x="36.4" y="68.6" transform="rotate(-90 36.4 68.6)">D3</text>
<text x="39.2" y="68.6" transform="rotate(-90 39.2 68.6)">1N4148V</text>
<text x="39.2" y="68.4" transform="rotate(-90 39.2 68.4)">IKAAL</text>
<text x="58.5" y="71.9">330</text>
<text x="58.5" y="67.1">R3</text>
<text x="74.9" y="71.9" transform="rotate(-90 74.9 71.9)">VCC</text>
<text x="39.2" y="73.3" transform="rotate(-90 39.2 73.3)">ERT</text>
<text x="65.5" y="75.5" transform="rotate(-90 65.5 75.5)">GND</text>
<text x="36.4" y="83.8" transform="rotate(-90 36.4 83.8)">D4</text>
<text x="39.2" y="83.6" transform="rotate(-90 39.2 83.6)">IKAAL</text>
<text x="42.6" y="78.7">PC847</text>
<text x="42.6" y="80.6">OK2D</text>
<text x="58.5" y="82.3">R5</text>
<text x="39.2" y="88.6" transform="rotate(-90 39.2 88.6)">ERT1N4148V</text>
<text x="58.5" y="87.1">330</text>
<text x="74.9" y="87.2" transform="rotate(-90 74.9 87.2)">VCC</text>
<text x="42.6" y="93.9">PC847</text>
<text x="42.6" y="95.9">OK3A</text>
<text x="65.5" y="90.8" transform="rotate(-90 65.5 90.8)">GND</text>
<text x="152.5" y="90.8">JP9</text>
<text x="36.4" y="99" transform="rotate(-90 36.4 99)">D5</text>
<text x="39.2" y="98.9" transform="rotate(-90 39.2 98.9)">IKAAL</text>
<text x="58.5" y="97.5">R6</text>
<text x="174.7" y="100.9" transform="rotate(-90 174.7 100.9)">GNDGND</text>
<text x="39.2" y="103.8" transform="rotate(-90 39.2 103.8)">ERT1N4148V</text>
<text x="58.5" y="102.3">330</text>
<text x="65.5" y="106" transform="rotate(-90 65.5 106)">GND</text>
<text x="74.9" y="102.4" transform="rotate(-90 74.9 102.4)">VCC</text>
<text x="145.5" y="103.5" transform="rotate(-90 145.5 103.5)">VCVCVCVCC</text>
<text x="174.7" y="103.5" transform="rotate(-90 174.7 103.5)">GNDGND</text>
<text x="42.6" y="109.2">PC847</text>
<text x="42.6" y="111.1">OK3B</text>
<text x="58.5" y="112.8">R7</text>
<text x="36.4" y="114.3" transform="rotate(-90 36.4 114.3)">D6</text>
<text x="39.2" y="119" transform="rotate(-90 39.2 119)">ERT1N4148V</text>
<text x="39.2" y="114.1" transform="rotate(-90 39.2 114.1)">IKAAL</text>
<text x="58.5" y="117.6">330</text>
<text x="74.9" y="117.6" transform="rotate(-90 74.9 117.6)">VCC</text>
<text x="42.6" y="124.4">PC847</text>
<text x="65.5" y="121.2" transform="rotate(-90 65.5 121.2)">GND</text>
<text x="119.4" y="121.2">JP3</text>
<text x="153.2" y="121.2">JP4</text>
<text x="165.2" y="121.2">JP1</text>
<text x="36.4" y="129.5" transform="rotate(-90 36.4 129.5)">D7</text>
<text x="39.2" y="129.3" transform="rotate(-90 39.2 129.3)">IKAAL</text>
<text x="42.6" y="126.3">OK3C</text>
<text x="58.5" y="128">R8</text>
<text x="39.2" y="134.3" transform="rotate(-90 39.2 134.3)">ERT1N4148V</text>
<text x="58.5" y="132.8">330</text>
<text x="65.5" y="136.5" transform="rotate(-90 65.5 136.5)">GND</text>
<text x="74.9" y="132.9" transform="rotate(-90 74.9 132.9)">VCC</text>
<text x="42.6" y="139.7">PC847</text>
<text x="42.6" y="141.6">OK3D</text>
<text x="58.5" y="143.2">R9</text>
<text x="36.4" y="144.7" transform="rotate(-90 36.4 144.7)">D8</text>
<text x="39.2" y="149.5" transform="rotate(-90 39.2 149.5)">ERT</text>
<text x="39.2" y="144.7" transform="rotate(-90 39.2 144.7)">1N4148V</text>
<text x="39.2" y="144.6" transform="rotate(-90 39.2 144.6)">IKAAL</text>
<text x="58.5" y="148">330</text>
<text x="74.9" y="148.1" transform="rotate(-90 74.9 148.1)">VCC</text>
<text x="42.6" y="154.9">PC847</text>
<text x="65.5" y="151.7" transform="rotate(-90 65.5 151.7)">GND</text>
<text x="36.4" y="160" transform="rotate(-90 36.4 160)">D9</text>
<text x="39.2" y="160" transform="rotate(-90 39.2 160)">1N4148V</text>
<text x="39.2" y="159.8" transform="rotate(-90 39.2 159.8)">IKAAL</text>
<text x="42.6" y="156.8">OK4A</text>
<text x="58.5" y="158.5">R10</text>
<text x="175.3" y="161.9">JP2</text>
<text x="39.2" y="164.8" transform="rotate(-90 39.2 164.8)">ERT</text>
<text x="58.5" y="163.3">330</text>
<text x="65.5" y="167" transform="rotate(-90 65.5 167)">GND</text>
<text x="74.9" y="163.3" transform="rotate(-90 74.9 163.3)">VCC</text>
<text x="42.6" y="170.1">PC847</text>
<text x="42.6" y="172">OK4B</text>
<text x="58.5" y="173.7">R11</text>
<text x="127.1" y="172">JP7</text>
<text x="36.4" y="175.2" transform="rotate(-90 36.4 175.2)">D10</text>
<text x="39.2" y="180" transform="rotate(-90 39.2 180)">ERT</text>
<text x="39.2" y="175.2" transform="rotate(-90 39.2 175.2)">1N4148V</text>
<text x="39.2" y="175" transform="rotate(-90 39.2 175)">IKAAL</text>
<text x="58.5" y="178.5">330</text>
<text x="74.9" y="178.6" transform="rotate(-90 74.9 178.6)">VCC</text>
<text x="42.6" y="185.4">PC847</text>
<text x="65.5" y="182.2" transform="rotate(-90 65.5 182.2)">GND</text>
<text x="164.5" y="184.7" transform="rotate(-90 164.5 184.7)">GND</text>
<text x="36.4" y="190.4" transform="rotate(-90 36.4 190.4)">D11</text>
<text x="39.2" y="190.4" transform="rotate(-90 39.2 190.4)">1N4148V</text>
<text x="39.2" y="190.3" transform="rotate(-90 39.2 190.3)">IKAAL</text>
<text x="42.6" y="187.3">OK4C</text>
<text x="58.5" y="189">R12</text>
<text x="175.3" y="187.3">JP10</text>
<text x="16.1" y="192.4">JP5</text>
<text x="39.2" y="195.2" transform="rotate(-90 39.2 195.2)">ERT</text>
<text x="58.5" y="193.7">330</text>
<text x="65.5" y="197.4" transform="rotate(-90 65.5 197.4)">GND</text>
<text x="74.9" y="193.8" transform="rotate(-90 74.9 193.8)">VCC</text>
<text x="191.7" y="196.4" transform="rotate(-90 191.7 196.4)">VCC</text>
<text x="197.5" y="197.4" transform="rotate(-90 197.5 197.4)">GND</text>
<text x="42.6" y="200.6">PC847</text>
<text x="42.6" y="202.5">OK4D</text>
<text x="36.4" y="205.7" transform="rotate(-90 36.4 205.7)">D12</text>
<text x="39.2" y="205.5" transform="rotate(-90 39.2 205.5)">IKAAL</text>
<text x="58.5" y="209">330</text>
<text x="58.5" y="204.2">R13</text>
<text x="74.9" y="209.1" transform="rotate(-90 74.9 209.1)">VCC</text>
<text x="39.2" y="210.5" transform="rotate(-90 39.2 210.5)">ERT1N4148V</text>
<text x="42.6" y="215.8">PC847</text>
<text x="65.5" y="212.7" transform="rotate(-90 65.5 212.7)">GND</text>
<text x="36.4" y="220.9" transform="rotate(-90 36.4 220.9)">D13</text>
<text x="39.2" y="220.8" transform="rotate(-90 39.2 220.8)">IKAAL</text>
<text x="42.6" y="217.7">OK5A</text>
<text x="58.5" y="219.4">R14</text>
<text x="39.2" y="225.7" transform="rotate(-90 39.2 225.7)">ERT1N4148V</text>
<text x="58.5" y="224.2">330</text>
<text x="65.5" y="227.9" transform="rotate(-90 65.5 227.9)">GND</text>
<text x="74.9" y="224.3" transform="rotate(-90 74.9 224.3)">VCC</text>
<text x="127.1" y="227">R4</text>
<text x="127.1" y="224.5">R18</text>
<text x="149.5" y="222.7">AT24CP</text>
<text x="172.1" y="227.9" transform="rotate(-90 172.1 227.9)">GND</text>
<text x="42.6" y="231.1">PC847</text>
<text x="42.6" y="233">OK5B</text>
<text x="120.1" y="230.4" transform="rotate(-90 120.1 230.4)">VCVC C</text>
<text x="127.1" y="231.8">1000</text>
<text x="127.1" y="229.3">1000</text>
<text x="165.4" y="230.7">C1</text>
<text x="36.4" y="236.2" transform="rotate(-90 36.4 236.2)">D14</text>
<text x="39.2" y="236" transform="rotate(-90 39.2 236)">IKAAL</text>
<text x="58.5" y="239.5">330</text>
<text x="58.5" y="234.7">R15</text>
<text x="74.9" y="239.5" transform="rotate(-90 74.9 239.5)">VCC</text>
<text x="165.4" y="235.8">100nF</text>
<text x="39.2" y="240.9" transform="rotate(-90 39.2 240.9)">ERT1N4148V</text>
<text x="65.5" y="243.1" transform="rotate(-90 65.5 243.1)">GND</text>
<text x="137.1" y="244.9" transform="rotate(-90 137.1 244.9)">GNDGNDGND</text>
<text x="137.1" y="242.3" transform="rotate(-90 137.1 242.3)">GND</text>
<text x="173.9" y="244.6" transform="rotate(-90 173.9 244.6)">VCC</text>
<text x="36.4" y="251.4" transform="rotate(-90 36.4 251.4)">D15</text>
<text x="39.2" y="251.2" transform="rotate(-90 39.2 251.2)">IKAAL</text>
<text x="42.6" y="246.3">PC847</text>
<text x="42.6" y="248.2">OK5C</text>
<text x="58.5" y="249.9">R16</text>
<text x="154.9" y="246.2">IC1</text>
<text x="39.2" y="256.2" transform="rotate(-90 39.2 256.2)">ERT1N4148V</text>
<text x="58.5" y="254.7">330</text>
<text x="74.9" y="254.8" transform="rotate(-90 74.9 254.8)">VCC</text>
<text x="42.6" y="261.6">PC847</text>
<text x="42.6" y="263.5">OK5D</text>
<text x="65.5" y="258.4" transform="rotate(-90 65.5 258.4)">GND</text>
<text x="36.4" y="266.6" transform="rotate(-90 36.4 266.6)">D16</text>
<text x="39.2" y="266.6" transform="rotate(-90 39.2 266.6)">1N4148V</text>
<text x="58.5" y="269.9">330</text>
<text x="58.5" y="265.1">R17</text>
<text x="65.5" y="273.6" transform="rotate(-90 65.5 273.6)">GND</text>
<text x="74.9" y="270" transform="rotate(-90 74.9 270)">VCC</text>
<text x="42.6" y="276.8">PC847</text>
</g>
<g font-size="2.1" fill="#808080">
<text x="40.5" y="37.7">1</text>
<text x="55.1" y="37.7">16</text>
<text x="40.5" y="42.8">2</text>
<text x="55.1" y="42.8">15</text>
<text x="40.5" y="53">3</text>
<text x="55.1" y="53">14</text>
<text x="40.5" y="58">4</text>
<text x="55.1" y="58">13</text>
<text x="40.5" y="68.2">5</text>
<text x="55.1" y="68.2">12</text>
<text x="16.4" y="73.3">1</text>
<text x="16.4" y="75.8">2</text>
<text x="40.5" y="73.3">6</text>
<text x="55.1" y="73.3">11</text>
<text x="16.4" y="78.4">3</text>
<text x="16.4" y="80.9">4</text>
<text x="16.4" y="83.4">5</text>
<text x="40.5" y="83.4">7</text>
<text x="55.1" y="83.4">10</text>
<text x="16.4" y="86">6</text>
<text x="16.4" y="88.5">7</text>
<text x="40.5" y="88.5">8</text>
<text x="55.1" y="88.5">9</text>
<text x="16.4" y="91.1">8</text>
<text x="16.4" y="93.6">9</text>
<text x="155.3" y="93.6">1</text>
<text x="163.7" y="93.6">2</text>
<text x="16.4" y="96.1">10</text>
<text x="16.4" y="98.7">11</text>
<text x="16.4" y="101.2">12</text>
<text x="40.5" y="98.7">1</text>
<text x="55.1" y="98.7">16</text>
<text x="155.3" y="96.1">3</text>
<text x="155.3" y="98.7">5</text>
<text x="155.3" y="101.2">7</text>
<text x="163.7" y="96.1">4</text>
<text x="163.7" y="98.7">6</text>
<text x="163.7" y="101.2">8</text>
<text x="16.4" y="103.7">13</text>
<text x="16.4" y="106.3">14</text>
<text x="40.5" y="103.7">2</text>
<text x="55.1" y="103.7">15</text>
<text x="16.4" y="108.8">15</text>
<text x="16.4" y="111.4">16</text>
<text x="40.5" y="113.9">3</text>
<text x="55.1" y="113.9">14</text>
<text x="40.5" y="119">4</text>
<text x="55.1" y="119">13</text>
<text x="122.3" y="124.1">1</text>
<text x="153.5" y="124.1">1</text>
<text x="168" y="124.1">1</text>
<text x="40.5" y="129.1">5</text>
<text x="55.1" y="129.1">12</text>
<text x="122.3" y="126.6">2</text>
<text x="122.3" y="129.1">3</text>
<text x="122.3" y="131.7">4</text>
<text x="153.5" y="126.6">2</text>
<text x="153.5" y="129.1">3</text>
<text x="153.5" y="131.7">4</text>
<text x="168" y="126.6">2</text>
<text x="168" y="129.1">3</text>
<text x="168" y="131.7">4</text>
<text x="40.5" y="134.2">6</text>
<text x="55.1" y="134.2">11</text>
<text x="122.3" y="134.2">5</text>
<text x="122.3" y="136.8">6</text>
<text x="153.5" y="134.2">5</text>
<text x="153.5" y="136.8">6</text>
<text x="168" y="134.2">5</text>
<text x="168" y="136.8">6</text>
<text x="122.3" y="139.3">7</text>
<text x="122.3" y="141.8">8</text>
<text x="153.5" y="139.3">7</text>
<text x="153.5" y="141.8">8</text>
<text x="168" y="139.3">7</text>
<text x="168" y="141.8">8</text>
<text x="40.5" y="144.4">7</text>
<text x="40.5" y="149.5">8</text>
<text x="55.1" y="149.5">9</text>
<text x="55.1" y="144.4">10</text>
<text x="121.1" y="146.9">10</text>
<text x="121.2" y="149.5">11</text>
<text x="122.3" y="144.4">9</text>
<text x="153.5" y="144.4">9</text>
<text x="153.5" y="146.9">10</text>
<text x="153.5" y="149.5">11</text>
<text x="166.8" y="146.9">10</text>
<text x="166.9" y="149.5">11</text>
<text x="168" y="144.4">9</text>
<text x="121.1" y="152">12</text>
<text x="121.1" y="154.5">13</text>
<text x="153.5" y="152">12</text>
<text x="153.5" y="154.5">13</text>
<text x="166.8" y="152">12</text>
<text x="166.8" y="154.5">13</text>
<text x="40.5" y="159.6">1</text>
<text x="55.1" y="159.6">16</text>
<text x="121.1" y="157.1">14</text>
<text x="121.1" y="159.6">15</text>
<text x="153.5" y="157.1">14</text>
<text x="153.5" y="159.6">15</text>
<text x="166.8" y="157.1">14</text>
<text x="166.8" y="159.6">15</text>
<text x="40.5" y="164.7">2</text>
<text x="55.1" y="164.7">15</text>
<text x="121.1" y="162.2">16</text>
<text x="121.1" y="164.7">17</text>
<text x="121.1" y="167.2">18</text>
<text x="153.5" y="162.2">16</text>
<text x="153.5" y="164.7">17</text>
<text x="153.5" y="167.2">18</text>
<text x="166.8" y="162.2">16</text>
<text x="178.1" y="164.7">1</text>
<text x="178.1" y="167.2">2</text>
<text x="121.1" y="169.8">19</text>
<text x="121.1" y="172.3">20</text>
<text x="153.5" y="169.8">19</text>
<text x="153.5" y="172.3">20</text>
<text x="178.1" y="169.8">3</text>
<text x="178.1" y="172.3">4</text>
<text x="40.5" y="174.9">3</text>
<text x="40.5" y="179.9">4</text>
<text x="55.1" y="179.9">13</text>
<text x="55.1" y="174.9">14</text>
<text x="121.1" y="174.9">21</text>
<text x="121.1" y="177.4">22</text>
<text x="121.1" y="179.9">23</text>
<text x="129.9" y="174.9">1</text>
<text x="129.9" y="177.4">2</text>
<text x="129.9" y="179.9">3</text>
<text x="153.5" y="174.9">21</text>
<text x="153.5" y="177.4">22</text>
<text x="153.5" y="179.9">23</text>
<text x="178.1" y="174.9">5</text>
<text x="178.1" y="177.4">6</text>
<text x="178.1" y="179.9">7</text>
<text x="121.1" y="182.5">24</text>
<text x="153.5" y="182.5">24</text>
<text x="40.5" y="190.1">5</text>
<text x="55.1" y="190.1">12</text>
<text x="178.1" y="190.1">1</text>
<text x="16.4" y="195.2">1</text>
<text x="16.4" y="197.7">2</text>
<text x="40.5" y="195.2">6</text>
<text x="55.1" y="195.2">11</text>
<text x="178.1" y="192.6">2</text>
<text x="178.1" y="195.2">3</text>
<text x="16.4" y="200.3">3</text>
<text x="16.4" y="202.8">4</text>
<text x="16.4" y="205.3">5</text>
<text x="16.4" y="207.9">6</text>
<text x="40.5" y="205.3">7</text>
<text x="55.1" y="205.3">10</text>
<text x="16.4" y="210.4">7</text>
<text x="16.4" y="212.9">8</text>
<text x="16.4" y="215.5">9</text>
<text x="40.5" y="210.4">8</text>
<text x="55.1" y="210.4">9</text>
<text x="16.4" y="218">10</text>
<text x="16.4" y="220.6">11</text>
<text x="40.5" y="220.6">1</text>
<text x="55.1" y="220.6">16</text>
<text x="16.4" y="223.1">12</text>
<text x="16.4" y="225.6">13</text>
<text x="40.5" y="225.6">2</text>
<text x="55.1" y="225.6">15</text>
<text x="142" y="225.6">5</text>
<text x="145.9" y="226.8">SDA GND</text>
<text x="159.2" y="225.6">4</text>
<text x="16.4" y="228.2">14</text>
<text x="16.4" y="230.7">15</text>
<text x="16.4" y="233.3">16</text>
<text x="142" y="230.7">7</text>
<text x="142" y="228.2">6</text>
<text x="145.9" y="231.8">WP</text>
<text x="145.9" y="229.3">SCL</text>
<text x="40.5" y="235.8">3</text>
<text x="55.1" y="235.8">14</text>
<text x="142" y="238.3">2</text>
<text x="142" y="235.8">1</text>
<text x="145.9" y="239.5">A1</text>
<text x="145.9" y="236.9">A0</text>
<text x="40.5" y="240.9">4</text>
<text x="55.1" y="240.9">13</text>
<text x="142" y="240.9">3</text>
<text x="145.9" y="242">A2</text>
<text x="152" y="242">VCC</text>
<text x="159.2" y="240.9">8</text>
<text x="40.5" y="251">5</text>
<text x="55.1" y="251">12</text>
<text x="40.5" y="256.1">6</text>
<text x="55.1" y="256.1">11</text>
<text x="40.5" y="266.3">7</text>
<text x="55.1" y="266.3">10</text>
<text x="40.5" y="271.4">8</text>
<text x="55.1" y="271.4">9</text>
</g>
</svg>
